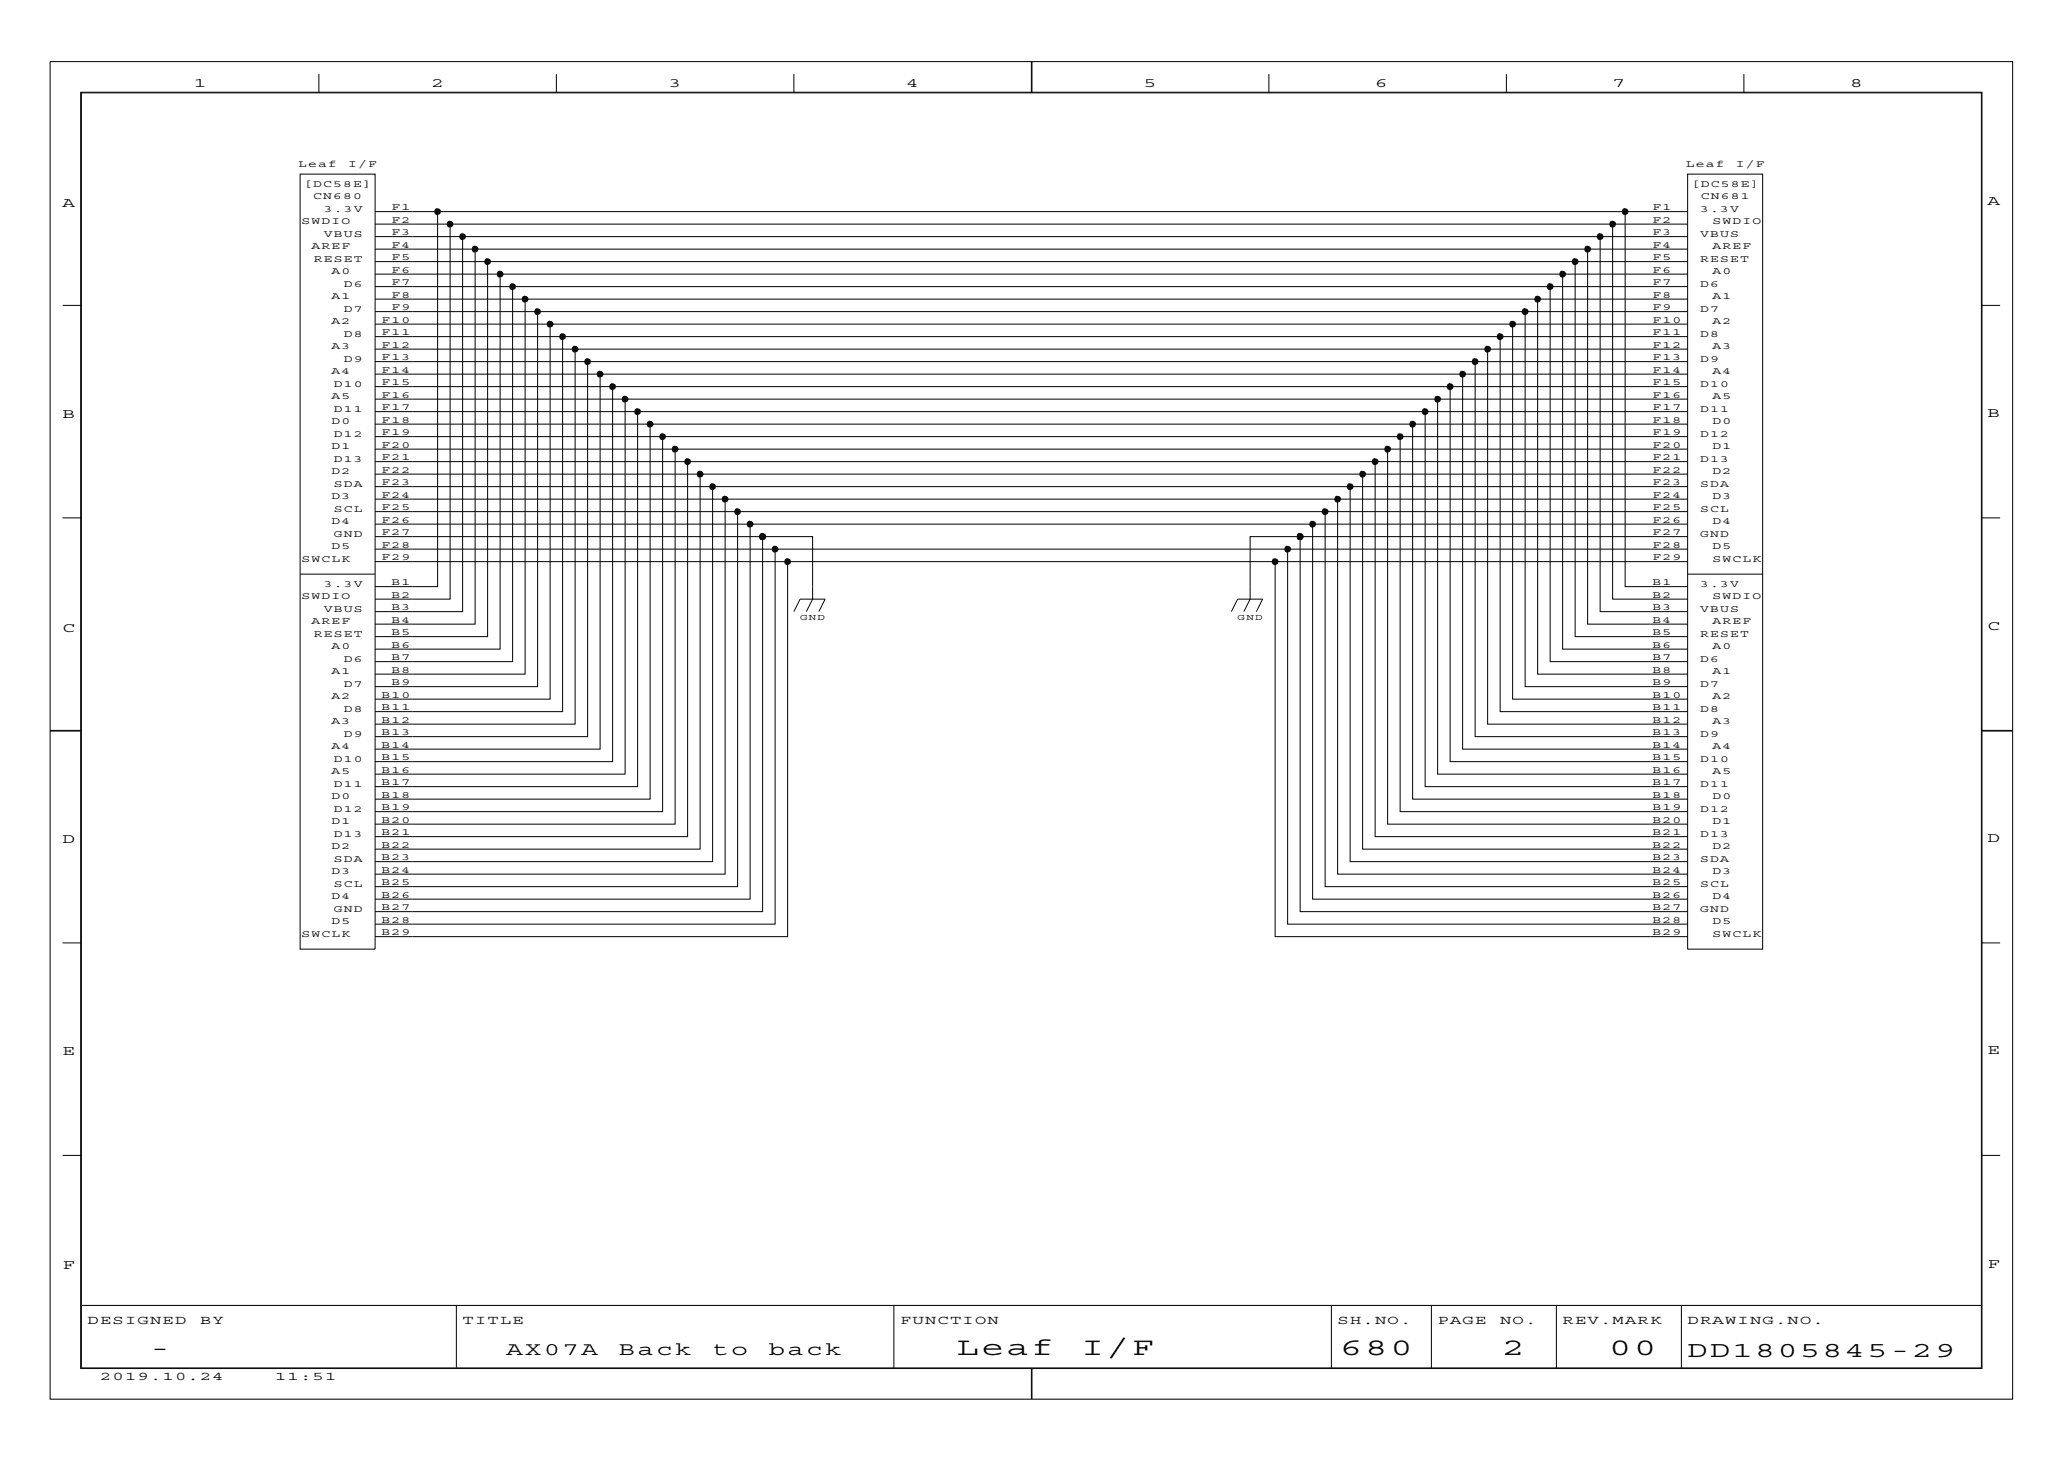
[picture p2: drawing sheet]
<svg xmlns="http://www.w3.org/2000/svg" width="297mm" height="210mm" viewBox="0 0 297 210" stroke-linecap="round" stroke-linejoin="round" font-family="sans-serif">
<g fill="none" stroke="#000" stroke-width=".14">
<path d="M7.2 8.9h282v192.1h-282zM11.6 13.3h273.2v183.3h-273.2zM11.7 13.3h273v183.2h-273zM45.8 10.6v2.7M79.9 10.6v2.7M114.1 10.6v2.7M148.2 8.9v4.4M148.3 8.9v4.4M182.3 10.6v2.7M216.4 10.6v2.7M250.6 10.6v2.7M43.1 25h10.8v111.4h-10.8z"/>
<path d="M53.9 30.4h9v53.9h-3.6M53.9 32.2h10.8v53.9h-5.4M53.9 34h12.6v53.9h-7.2M53.9 35.8h14.4v53.9h-9M53.9 37.6h16.2v53.9h-10.8M53.9 39.4h18v53.9h-12.6M62.9 30.4h170.6M64.7 32.2h167M66.5 34h163.4M68.3 35.8h159.8M70.1 37.6h156.2M71.9 39.4h152.6"/>
<path d="M242.5 25h10.7v111.4h-10.7zM242.5 30.4h-9v53.9h3.6M242.5 32.2h-10.8v53.9h5.4M242.5 34h-12.6v53.9h7.2M242.5 35.8h-14.4v53.9h9M242.5 37.6h-16.2v53.9h10.8M242.5 39.4h-18v53.9h12.6M9 43.9h2.7M53.9 41.2h19.7v53.9h-14.3M53.9 43h21.5v53.9h-16.1M53.9 44.8h23.3v53.9h-17.9M53.9 46.6h25.1v53.8h-19.7"/>
<path d="M53.9 48.4h26.9v53.8h-21.5M53.9 50.2h28.7v53.8h-23.3M53.9 52h30.5v53.8h-25.1M53.9 53.8h32.3v53.8h-26.9M53.9 55.5h34.1v53.9h-28.7M53.9 57.3h35.9v53.9h-30.5M53.9 59.1h37.7v53.9h-32.3M73.6 41.2h149.1M75.4 43h145.5M77.2 44.8h141.9M79 46.6h138.3M80.8 48.4h134.7"/>
<path d="M82.6 50.2h131.1M84.4 52h127.5M86.2 53.8h123.9M88 55.5h120.3M89.8 57.3h116.8M91.6 59.1h113.2M242.5 41.2h-19.8v53.9h14.4M242.5 43h-21.6v53.9h16.2M242.5 44.8h-23.4v53.9h18M242.5 46.6h-25.2v53.8h19.8M242.5 48.4h-27v53.8h21.6M242.5 50.2h-28.8v53.8h23.4"/>
<path d="M242.5 52h-30.6v53.8h25.2M242.5 53.8h-32.4v53.8h27M242.5 55.5h-34.2v53.9h28.8M242.5 57.3h-35.9v53.9h30.5M242.5 59.1h-37.7v53.9h32.3M284.7 43.9h2.7M9 74.4h2.7M53.9 60.9h39.5v53.9h-39.5M53.9 62.7h41.3v53.9h-41.3M53.9 64.5h43.1v53.9h-43.1M53.9 66.3h44.9v53.9h-39.5M53.9 68.1h46.7v53.9h-41.3"/>
<path d="M53.9 69.9h5.4M53.9 71.7h5.4M53.9 75.3h5.4M53.9 73.5h5.4M53.9 78.9h5.4M53.9 77.1h5.4M59.3 69.9h43.1v53.9h-48.5M59.3 71.7h44.9v53.9h-50.3M59.3 73.5h46.7v53.9h-52.1M59.3 75.3h48.5v53.9h-53.9M59.3 78.9h52.1v53.9h-57.5M59.3 77.1h50.3"/>
<path d="M93.4 60.9h109.6M95.2 62.7h106M97 64.5h102.4M98.8 66.3h98.8M100.6 68.1h95.2M102.4 69.9h91.6M104.2 71.7h88M106 73.5h84.4M107.8 75.3h80.8M109.6 77.1h7.2v7.2M109.6 77.1v53.9h-55.7M111.4 78.9h73.6"/>
<path d="M186.8 77.1h50.3M186.8 77.1h-7.2v7.2M186.8 77.1v53.9h55.7M237.1 69.9h-43.1v53.9h48.5M237.1 71.7h-44.9v53.9h50.3M237.1 73.5h-46.7v53.9h52.1M237.1 75.3h-48.5v53.9h53.9M237.1 78.9h-52.1v53.9h57.5M237.1 69.9h5.4M237.1 71.7h5.4M237.1 75.3h5.4M237.1 73.5h5.4"/>
<path d="M237.1 78.9h5.4M237.1 77.1h5.4M242.5 60.9h-39.5v53.9h39.5M242.5 62.7h-41.3v53.9h41.3M242.5 64.5h-43.1v53.9h43.1M242.5 66.3h-44.9v53.9h39.5M242.5 68.1h-46.7v53.9h41.3M284.7 74.4h2.7M43.1 82.5h10.8M53.9 91.5h5.4M53.9 89.7h5.4M53.9 87.9h5.4"/>
<path d="M53.9 86.1h5.4M53.9 98.6h5.4M53.9 84.3h5.4M53.9 96.9h5.4M53.9 95.1h5.4M53.9 93.3h5.4M53.9 80.7h5.4M59.3 80.7h53.9v53.9h-59.3M113.2 80.7h70M114.1 87.9l.9-1.8h3.5l-.8 1.8M116.8 84.3v1.8l-.9 1.8M176.9 87.9l.9-1.8h3.6l-.9 1.8"/>
<path d="M179.6 84.3v1.8l-.9 1.8M237.1 91.5h5.4M237.1 89.7h5.4M237.1 87.9h5.4M237.1 86.1h5.4M237.1 98.6h5.4M237.1 84.3h5.4M237.1 96.9h5.4M237.1 95.1h5.4M237.1 93.3h5.4M237.1 80.7h5.4M237.1 80.7h-53.9v53.9h59.3"/>
<path d="M242.5 82.5h10.7M7.2 105h4.5M7.2 104.9h4.5M53.9 109.4h5.4M53.9 102.2h5.4M53.9 107.6h5.4M53.9 100.4h5.4M53.9 105.8h5.4M53.9 104h5.4M53.9 113h5.4M53.9 111.2h5.4M237.1 109.4h5.4"/>
<path d="M237.1 102.2h5.4M237.1 107.6h5.4M237.1 100.4h5.4M237.1 105.8h5.4M237.1 104h5.4M237.1 113h5.4M237.1 111.2h5.4M284.7 104.9h4.5M284.7 105h4.5M9 135.5h2.7M53.9 122h5.4M53.9 120.2h5.4"/>
<path d="M237.1 122h5.4M237.1 120.2h5.4M284.7 135.5h2.7M9 166h2.7M284.7 166h2.7M11.7 187.6h273M65.6 187.6v8.9M128.4 187.6v8.9M148.2 196.5v4.5M148.3 196.5v4.5M191.3 187.6v8.9M205.7 187.6v8.9"/>
<path d="M223.6 187.6v8.9M241.6 187.6v8.9"/>
</g>
<g fill="#000">
<path d="M62.6 30l.3-.1 .4 .2 .1 .3-.2 .3-.4 .2-.3-.1-.1-.3v-.3zM64.4 31.8l.3-.1 .4 .2 .1 .3-.2 .3-.4 .2-.3-.1-.1-.3v-.3zM66.2 33.6l.3-.1 .4 .2 .1 .3-.2 .3-.4 .2-.3-.1-.1-.3v-.3zM68 35.4l.2-.1 .5 .2 .1 .3-.2 .3-.4 .2-.3-.1-.1-.3v-.3zM69.8 37.2l.2-.1 .5 .2 .1 .3-.2 .3-.4 .2-.3-.1-.1-.3v-.3zM71.6 39l.2-.1 .5 .2v.3l-.1 .3-.4 .2-.3-.1-.1-.3v-.3zM224.2 39l.3-.1 .4 .2 .1 .3-.1 .3-.4 .2-.3-.1-.2-.3 .1-.3zM226 37.2l.3-.1 .4 .2 .1 .3-.1 .3-.5 .2-.2-.1-.2-.3 .1-.3zM227.8 35.4l.3-.1 .4 .2 .1 .3-.1 .3-.5 .2-.2-.1-.2-.3 .1-.3zM229.6 33.6l.3-.1 .4 .2 .1 .3-.1 .3-.5 .2-.2-.1-.2-.3v-.3zM231.4 31.8l.3-.1 .4 .2 .1 .3-.1 .3-.5 .2-.2-.1-.2-.3v-.3zM233.2 30l.3-.1 .4 .2 .1 .3-.1 .3-.5 .2-.2-.1-.2-.3v-.3z"/>
<path d="M73.4 40.8l.2-.1 .5 .2v.3l-.1 .3-.4 .2-.3-.1-.1-.3v-.3zM75.1 42.6l.3-.1 .4 .2 .1 .3-.1 .3-.4 .2-.3-.1-.1-.3v-.3zM76.9 44.4l.3-.1 .4 .2 .1 .3-.1 .3-.4 .2-.3-.1-.1-.3v-.3zM78.7 46.2l.3-.1 .4 .2 .1 .3-.1 .3-.4 .2-.3-.1-.1-.3v-.3zM80.5 47.9h.3l.4 .2 .1 .3-.1 .3-.4 .2-.3-.1-.1-.3v-.3zM82.3 49.7h.3l.4 .2 .1 .3-.1 .3-.4 .1-.3-.1-.1-.2v-.3zM84.1 51.5h.3l.4 .2 .1 .3-.1 .3-.4 .1-.3-.1-.1-.2v-.3zM85.9 53.3h.3l.4 .2 .1 .3-.1 .3-.4 .1-.3-.1-.1-.2v-.3zM87.7 55.1h.3l.4 .2 .1 .2-.1 .4-.4 .1-.3-.1-.1-.2v-.3zM89.5 56.9h.3l.4 .2 .1 .2-.1 .4-.4 .1-.3-.1-.2-.2 .1-.3zM91.3 58.7l.3-.1 .4 .3 .1 .2-.1 .4-.4 .1-.3-.1-.2-.2 .1-.3zM204.5 58.7l.2-.1 .5 .3v.2l-.1 .4-.4 .1-.3-.1-.1-.2v-.3z"/>
<path d="M206.3 56.9h.2l.5 .2v.2l-.1 .4-.4 .1-.3-.1-.1-.2v-.3zM208 55.1h.3l.4 .2 .1 .2-.1 .4-.4 .1-.3-.1-.1-.2v-.3zM209.8 53.3h.3l.4 .2 .1 .3-.1 .3-.4 .1-.3-.1-.1-.2v-.3zM211.6 51.5h.3l.4 .2 .1 .3-.1 .3-.4 .1-.3-.1-.1-.2v-.3zM213.4 49.7h.3l.4 .2 .1 .3-.1 .3-.4 .1-.3-.1-.1-.2v-.3zM215.2 47.9h.3l.4 .2 .1 .3-.1 .3-.4 .2-.3-.1-.1-.3v-.3zM217 46.2l.3-.1 .4 .2 .1 .3-.1 .3-.4 .2-.3-.1-.1-.3v-.3zM218.8 44.4l.3-.1 .4 .2 .1 .3-.1 .3-.4 .2-.3-.1-.1-.3v-.3zM220.6 42.6l.3-.1 .4 .2 .1 .3-.1 .3-.4 .2-.3-.1-.1-.3v-.3zM222.4 40.8l.3-.1 .4 .2 .1 .3-.1 .3-.4 .2-.3-.1-.2-.3 .1-.3zM93.1 60.5l.3-.1 .4 .2 .1 .3-.1 .4-.5 .1-.2-.1-.2-.2 .1-.3zM94.9 62.3l.3-.1 .4 .2 .1 .3-.1 .4-.5 .1-.2-.1-.2-.2 .1-.3z"/>
<path d="M96.7 64.1l.3-.1 .4 .2 .1 .3-.1 .3-.5 .2-.2-.1-.2-.2v-.3zM98.5 65.9l.3-.1 .4 .2 .1 .3-.1 .3-.5 .2-.2-.1-.2-.2v-.4zM100.3 67.7l.3-.1 .4 .2 .1 .3-.1 .3-.5 .2-.2-.1-.2-.2v-.4zM102.1 69.5l.3-.1 .4 .2 .1 .3-.1 .3-.5 .2-.2-.1-.2-.3v-.3zM103.9 71.3l.3-.1 .4 .2 .1 .3-.1 .3-.5 .2-.3-.1-.1-.3v-.3zM105.7 73.1l.3-.1 .4 .2 .1 .3-.1 .3-.5 .2-.3-.1-.1-.3v-.3zM107.5 74.9l.3-.1 .4 .2 .1 .3-.2 .3-.4 .2-.3-.1-.1-.3v-.3zM109.3 76.7l.3-.1 .4 .2 .1 .3-.2 .3-.4 .2-.3-.1-.1-.3v-.3zM111.1 78.5l.3-.1 .4 .2 .1 .3-.2 .3-.4 .2-.3-.1-.1-.3v-.3zM184.7 78.5l.3-.1 .4 .2 .1 .3-.1 .3-.5 .2-.2-.1-.2-.3v-.3zM186.5 76.7l.3-.1 .4 .2 .1 .3-.1 .3-.5 .2-.2-.1-.2-.3v-.3zM188.3 74.9l.3-.1 .4 .2 .1 .3-.1 .3-.5 .2-.2-.1-.2-.3v-.3z"/>
<path d="M190.1 73.1l.3-.1 .4 .2 .1 .3-.1 .3-.5 .2-.2-.1-.2-.3v-.3zM191.9 71.3l.3-.1 .4 .2 .1 .3-.1 .3-.5 .2-.3-.1-.1-.3v-.3zM193.7 69.5l.3-.1 .4 .2 .1 .3-.1 .3-.5 .2-.3-.1-.1-.3v-.3zM195.5 67.7l.3-.1 .4 .2 .1 .3-.1 .3-.5 .2-.3-.1-.1-.2v-.4zM197.3 65.9l.3-.1 .4 .2 .1 .3-.2 .3-.4 .2-.3-.1-.1-.2v-.4zM199.1 64.1l.3-.1 .4 .2 .1 .3-.2 .3-.4 .2-.3-.1-.1-.2v-.3zM200.9 62.3l.3-.1 .4 .2 .1 .3-.2 .4-.4 .1-.3-.1-.1-.2v-.3zM202.7 60.5l.2-.1 .5 .2 .1 .3-.2 .4-.4 .1-.3-.1-.1-.2v-.3zM112.9 80.3l.2-.1 .5 .2 .1 .3-.2 .3-.4 .2-.3-.1-.1-.3v-.3zM182.9 80.3l.3-.1 .4 .2 .1 .3-.1 .3-.5 .2-.2-.1-.2-.3 .1-.3z"/>
</g>
<g font-size="3.6">
<text x="137.4" y="194.7">Leaf</text>
<text x="155.4" y="194.7">I/F</text>
<text x="192.5" y="194.7">680</text>
<text x="215.9" y="194.7">2</text>
<text x="231.2" y="194.7">00</text>
</g>
<g font-size="3.2">
<text x="21.6" y="194.7">-</text>
<text x="242.5" y="194.9">DD1805845-29</text>
</g>
<g font-size="2.7">
<text x="72.8" y="194.7">AX07A</text>
<text x="88.9" y="194.7">Back</text>
<text x="102.4" y="194.7">to</text>
<text x="110.5" y="194.7">back</text>
</g>
<g font-size="2">
<text x="27.9" y="12.4">1</text>
<text x="62" y="12.4">2</text>
<text x="96.1" y="12.4">3</text>
<text x="130.2" y="12.4">4</text>
<text x="164.3" y="12.4">5</text>
<text x="197.6" y="12.4">6</text>
<text x="231.7" y="12.4">7</text>
<text x="265.8" y="12.4">8</text>
<text x="9" y="29.7">A</text>
<text x="285.6" y="29.5">A</text>
<text x="285.6" y="59.9">B</text>
<text x="9" y="60">B</text>
<text x="9" y="90.7">C</text>
<text x="285.6" y="90.6">C</text>
<text x="9" y="121.1">D</text>
<text x="285.6" y="120.9">D</text>
<text x="9" y="151.6">E</text>
<text x="285.6" y="151.5">E</text>
<text x="9" y="182.3">F</text>
<text x="285.6" y="182.2">F</text>
</g>
<g font-size="1.8">
<text x="12.6" y="190.2">DESIGNED</text>
<text x="28.8" y="190.2">BY</text>
<text x="66.5" y="190.2">TITLE</text>
<text x="129.3" y="190.2">FUNCTION</text>
<text x="192.2" y="190.2">SH.NO.</text>
<text x="206.6" y="190.2">PAGE</text>
<text x="215.5" y="190.2">NO.</text>
<text x="224.5" y="190.2">REV.MARK</text>
<text x="242.5" y="190.2">DRAWING.NO.</text>
<text x="14.4" y="198.3">2019.10.24</text>
<text x="39.5" y="198.3">11:51</text>
</g>
<g font-size="1.4">
<text x="42.8" y="23.9">Leaf</text>
<text x="50" y="23.9">I/F</text>
<text x="242.2" y="23.9">Leaf</text>
<text x="249.4" y="23.9">I/F</text>
<text x="43.6" y="26.8">[DC58E]</text>
<text x="45" y="28.6">CN680</text>
<text x="242.9" y="26.8">[DC58E]</text>
<text x="244.4" y="28.6">CN681</text>
<text x="43.3" y="32.2">SWDIO</text>
<text x="44.7" y="35.8">AREF</text>
<text x="46.5" y="34">VBUS</text>
<text x="46.5" y="30.4">3.3V</text>
<text x="56.2" y="35.6">F4</text>
<text x="56.2" y="33.8">F3</text>
<text x="56.2" y="32">F2</text>
<text x="56.2" y="30.2">F1</text>
<text x="237.4" y="35.6">F4</text>
<text x="237.4" y="33.8">F3</text>
<text x="237.4" y="32">F2</text>
<text x="237.4" y="30.2">F1</text>
<text x="244.3" y="34">VBUS</text>
<text x="244.3" y="30.4">3.3V</text>
<text x="246.1" y="35.8">AREF</text>
<text x="246.1" y="32.2">SWDIO</text>
<text x="45.1" y="37.6">RESET</text>
<text x="47.6" y="39.4">A0</text>
<text x="49.4" y="41.2">D6</text>
<text x="56.2" y="41">F7</text>
<text x="56.2" y="39.2">F6</text>
<text x="56.2" y="37.4">F5</text>
<text x="237.4" y="41">F7</text>
<text x="237.4" y="39.2">F6</text>
<text x="237.4" y="37.4">F5</text>
<text x="244.3" y="41.2">D6</text>
<text x="244.3" y="37.6">RESET</text>
<text x="246.1" y="39.4">A0</text>
<text x="47.6" y="43">A1</text>
<text x="47.6" y="46.6">A2</text>
<text x="49.4" y="44.8">D7</text>
<text x="54.8" y="46.4">F10</text>
<text x="56.2" y="44.6">F9</text>
<text x="56.2" y="42.8">F8</text>
<text x="237.4" y="46.4">F10</text>
<text x="237.4" y="44.6">F9</text>
<text x="237.4" y="42.8">F8</text>
<text x="244.3" y="44.8">D7</text>
<text x="246.1" y="46.6">A2</text>
<text x="246.1" y="43">A1</text>
<text x="47.6" y="50.2">A3</text>
<text x="47.6" y="53.8">A4</text>
<text x="49.4" y="48.4">D8</text>
<text x="49.4" y="52">D9</text>
<text x="54.8" y="48.2">F11</text>
<text x="54.8" y="50">F12</text>
<text x="54.8" y="51.8">F13</text>
<text x="54.8" y="53.6">F14</text>
<text x="237.4" y="48.2">F11</text>
<text x="237.4" y="50">F12</text>
<text x="237.4" y="51.8">F13</text>
<text x="237.4" y="53.6">F14</text>
<text x="244.3" y="52">D9</text>
<text x="244.3" y="48.4">D8</text>
<text x="246.1" y="50.2">A3</text>
<text x="246.1" y="53.8">A4</text>
<text x="47.6" y="57.3">A5</text>
<text x="48" y="55.5">D10</text>
<text x="48" y="59.1">D11</text>
<text x="54.8" y="55.4">F15</text>
<text x="54.8" y="57.2">F16</text>
<text x="54.8" y="59">F17</text>
<text x="237.4" y="55.4">F15</text>
<text x="237.4" y="57.2">F16</text>
<text x="237.4" y="59">F17</text>
<text x="244.3" y="59.1">D11</text>
<text x="244.3" y="55.5">D10</text>
<text x="246.1" y="57.3">A5</text>
<text x="47.6" y="60.9">D0</text>
<text x="47.6" y="64.5">D1</text>
<text x="48" y="62.7">D12</text>
<text x="54.8" y="60.8">F18</text>
<text x="54.8" y="62.6">F19</text>
<text x="54.8" y="64.3">F20</text>
<text x="237.4" y="60.8">F18</text>
<text x="237.4" y="62.6">F19</text>
<text x="237.4" y="64.3">F20</text>
<text x="244.3" y="62.7">D12</text>
<text x="246.1" y="60.9">D0</text>
<text x="246.1" y="64.5">D1</text>
<text x="47.6" y="71.7">D3</text>
<text x="47.6" y="68.1">D2</text>
<text x="48" y="69.9">SDA</text>
<text x="48" y="66.3">D13</text>
<text x="54.8" y="66.1">F21</text>
<text x="54.8" y="67.9">F22</text>
<text x="54.8" y="69.7">F23</text>
<text x="54.8" y="71.5">F24</text>
<text x="237.4" y="66.1">F21</text>
<text x="237.4" y="67.9">F22</text>
<text x="237.4" y="69.7">F23</text>
<text x="237.4" y="71.5">F24</text>
<text x="244.3" y="66.3">D13</text>
<text x="244.3" y="69.9">SDA</text>
<text x="246.1" y="68.1">D2</text>
<text x="246.1" y="71.7">D3</text>
<text x="47.6" y="75.3">D4</text>
<text x="48" y="77.1">GND</text>
<text x="48" y="73.5">SCL</text>
<text x="54.8" y="73.3">F25</text>
<text x="54.8" y="75.1">F26</text>
<text x="54.8" y="76.9">F27</text>
<text x="237.4" y="73.3">F25</text>
<text x="237.4" y="75.1">F26</text>
<text x="237.4" y="76.9">F27</text>
<text x="244.3" y="77.1">GND</text>
<text x="244.3" y="73.5">SCL</text>
<text x="246.1" y="75.3">D4</text>
<text x="43.3" y="80.7">SWCLK</text>
<text x="47.6" y="78.9">D5</text>
<text x="54.8" y="78.7">F28</text>
<text x="54.8" y="80.5">F29</text>
<text x="237.4" y="78.7">F28</text>
<text x="237.4" y="80.5">F29</text>
<text x="246.1" y="78.9">D5</text>
<text x="246.1" y="80.7">SWCLK</text>
<text x="43.3" y="86.1">SWDIO</text>
<text x="44.7" y="89.7">AREF</text>
<text x="46.5" y="84.3">3.3V</text>
<text x="46.5" y="87.9">VBUS</text>
<text x="56.2" y="84.1">B1</text>
<text x="56.2" y="85.9">B2</text>
<text x="56.2" y="87.7">B3</text>
<text x="56.2" y="89.5">B4</text>
<text x="237.4" y="84.1">B1</text>
<text x="237.4" y="85.9">B2</text>
<text x="237.4" y="87.7">B3</text>
<text x="237.4" y="89.5">B4</text>
<text x="244.3" y="84.3">3.3V</text>
<text x="244.3" y="87.9">VBUS</text>
<text x="246.1" y="89.7">AREF</text>
<text x="246.1" y="86.1">SWDIO</text>
<text x="45.1" y="91.5">RESET</text>
<text x="47.6" y="93.3">A0</text>
<text x="49.4" y="95.1">D6</text>
<text x="56.2" y="91.3">B5</text>
<text x="56.2" y="93.1">B6</text>
<text x="56.2" y="94.9">B7</text>
<text x="237.4" y="91.3">B5</text>
<text x="237.4" y="93.1">B6</text>
<text x="237.4" y="94.9">B7</text>
<text x="244.3" y="95.1">D6</text>
<text x="244.3" y="91.5">RESET</text>
<text x="246.1" y="93.3">A0</text>
<text x="47.6" y="96.9">A1</text>
<text x="47.6" y="100.4">A2</text>
<text x="49.4" y="98.7">D7</text>
<text x="54.8" y="100.3">B10</text>
<text x="56.2" y="96.7">B8</text>
<text x="56.2" y="98.5">B9</text>
<text x="237.4" y="96.7">B8</text>
<text x="237.4" y="98.5">B9</text>
<text x="237.4" y="100.3">B10</text>
<text x="244.3" y="98.7">D7</text>
<text x="246.1" y="96.9">A1</text>
<text x="246.1" y="100.4">A2</text>
<text x="47.6" y="107.6">A4</text>
<text x="47.6" y="104">A3</text>
<text x="49.4" y="105.8">D9</text>
<text x="49.4" y="102.2">D8</text>
<text x="54.8" y="102.1">B11</text>
<text x="54.8" y="103.9">B12</text>
<text x="54.8" y="105.7">B13</text>
<text x="54.8" y="107.5">B14</text>
<text x="237.4" y="102.1">B11</text>
<text x="237.4" y="103.9">B12</text>
<text x="237.4" y="105.7">B13</text>
<text x="237.4" y="107.5">B14</text>
<text x="244.3" y="102.2">D8</text>
<text x="244.3" y="105.8">D9</text>
<text x="246.1" y="104">A3</text>
<text x="246.1" y="107.6">A4</text>
<text x="47.6" y="111.2">A5</text>
<text x="48" y="109.4">D10</text>
<text x="48" y="113">D11</text>
<text x="54.8" y="109.2">B15</text>
<text x="54.8" y="111">B16</text>
<text x="54.8" y="112.8">B17</text>
<text x="237.4" y="109.2">B15</text>
<text x="237.4" y="111">B16</text>
<text x="237.4" y="112.8">B17</text>
<text x="244.3" y="113">D11</text>
<text x="244.3" y="109.4">D10</text>
<text x="246.1" y="111.2">A5</text>
<text x="47.6" y="118.4">D1</text>
<text x="47.6" y="114.8">D0</text>
<text x="48" y="116.6">D12</text>
<text x="54.8" y="114.6">B18</text>
<text x="54.8" y="116.4">B19</text>
<text x="54.8" y="118.2">B20</text>
<text x="237.4" y="114.6">B18</text>
<text x="237.4" y="116.4">B19</text>
<text x="237.4" y="118.2">B20</text>
<text x="244.3" y="116.6">D12</text>
<text x="246.1" y="114.8">D0</text>
<text x="246.1" y="118.4">D1</text>
<text x="47.6" y="125.6">D3</text>
<text x="47.6" y="122">D2</text>
<text x="48" y="120.2">D13</text>
<text x="48" y="123.8">SDA</text>
<text x="54.8" y="120">B21</text>
<text x="54.8" y="121.8">B22</text>
<text x="54.8" y="123.6">B23</text>
<text x="54.8" y="125.4">B24</text>
<text x="237.4" y="120">B21</text>
<text x="237.4" y="121.8">B22</text>
<text x="237.4" y="123.6">B23</text>
<text x="237.4" y="125.4">B24</text>
<text x="244.3" y="120.2">D13</text>
<text x="244.3" y="123.8">SDA</text>
<text x="246.1" y="122">D2</text>
<text x="246.1" y="125.6">D3</text>
<text x="47.6" y="129.2">D4</text>
<text x="48" y="131">GND</text>
<text x="48" y="127.4">SCL</text>
<text x="54.8" y="127.2">B25</text>
<text x="54.8" y="129">B26</text>
<text x="54.8" y="130.8">B27</text>
<text x="237.4" y="127.2">B25</text>
<text x="237.4" y="129">B26</text>
<text x="237.4" y="130.8">B27</text>
<text x="244.3" y="131">GND</text>
<text x="244.3" y="127.4">SCL</text>
<text x="246.1" y="129.2">D4</text>
<text x="43.3" y="134.6">SWCLK</text>
<text x="47.6" y="132.8">D5</text>
<text x="54.8" y="132.6">B28</text>
<text x="54.8" y="134.4">B29</text>
<text x="237.4" y="132.6">B28</text>
<text x="237.4" y="134.4">B29</text>
<text x="246.1" y="134.6">SWCLK</text>
<text x="246.1" y="132.8">D5</text>
</g>
<g font-size="1.3">
<text x="115" y="89.1">GND</text>
<text x="177.8" y="89.1">GND</text>
</g>
</svg>
